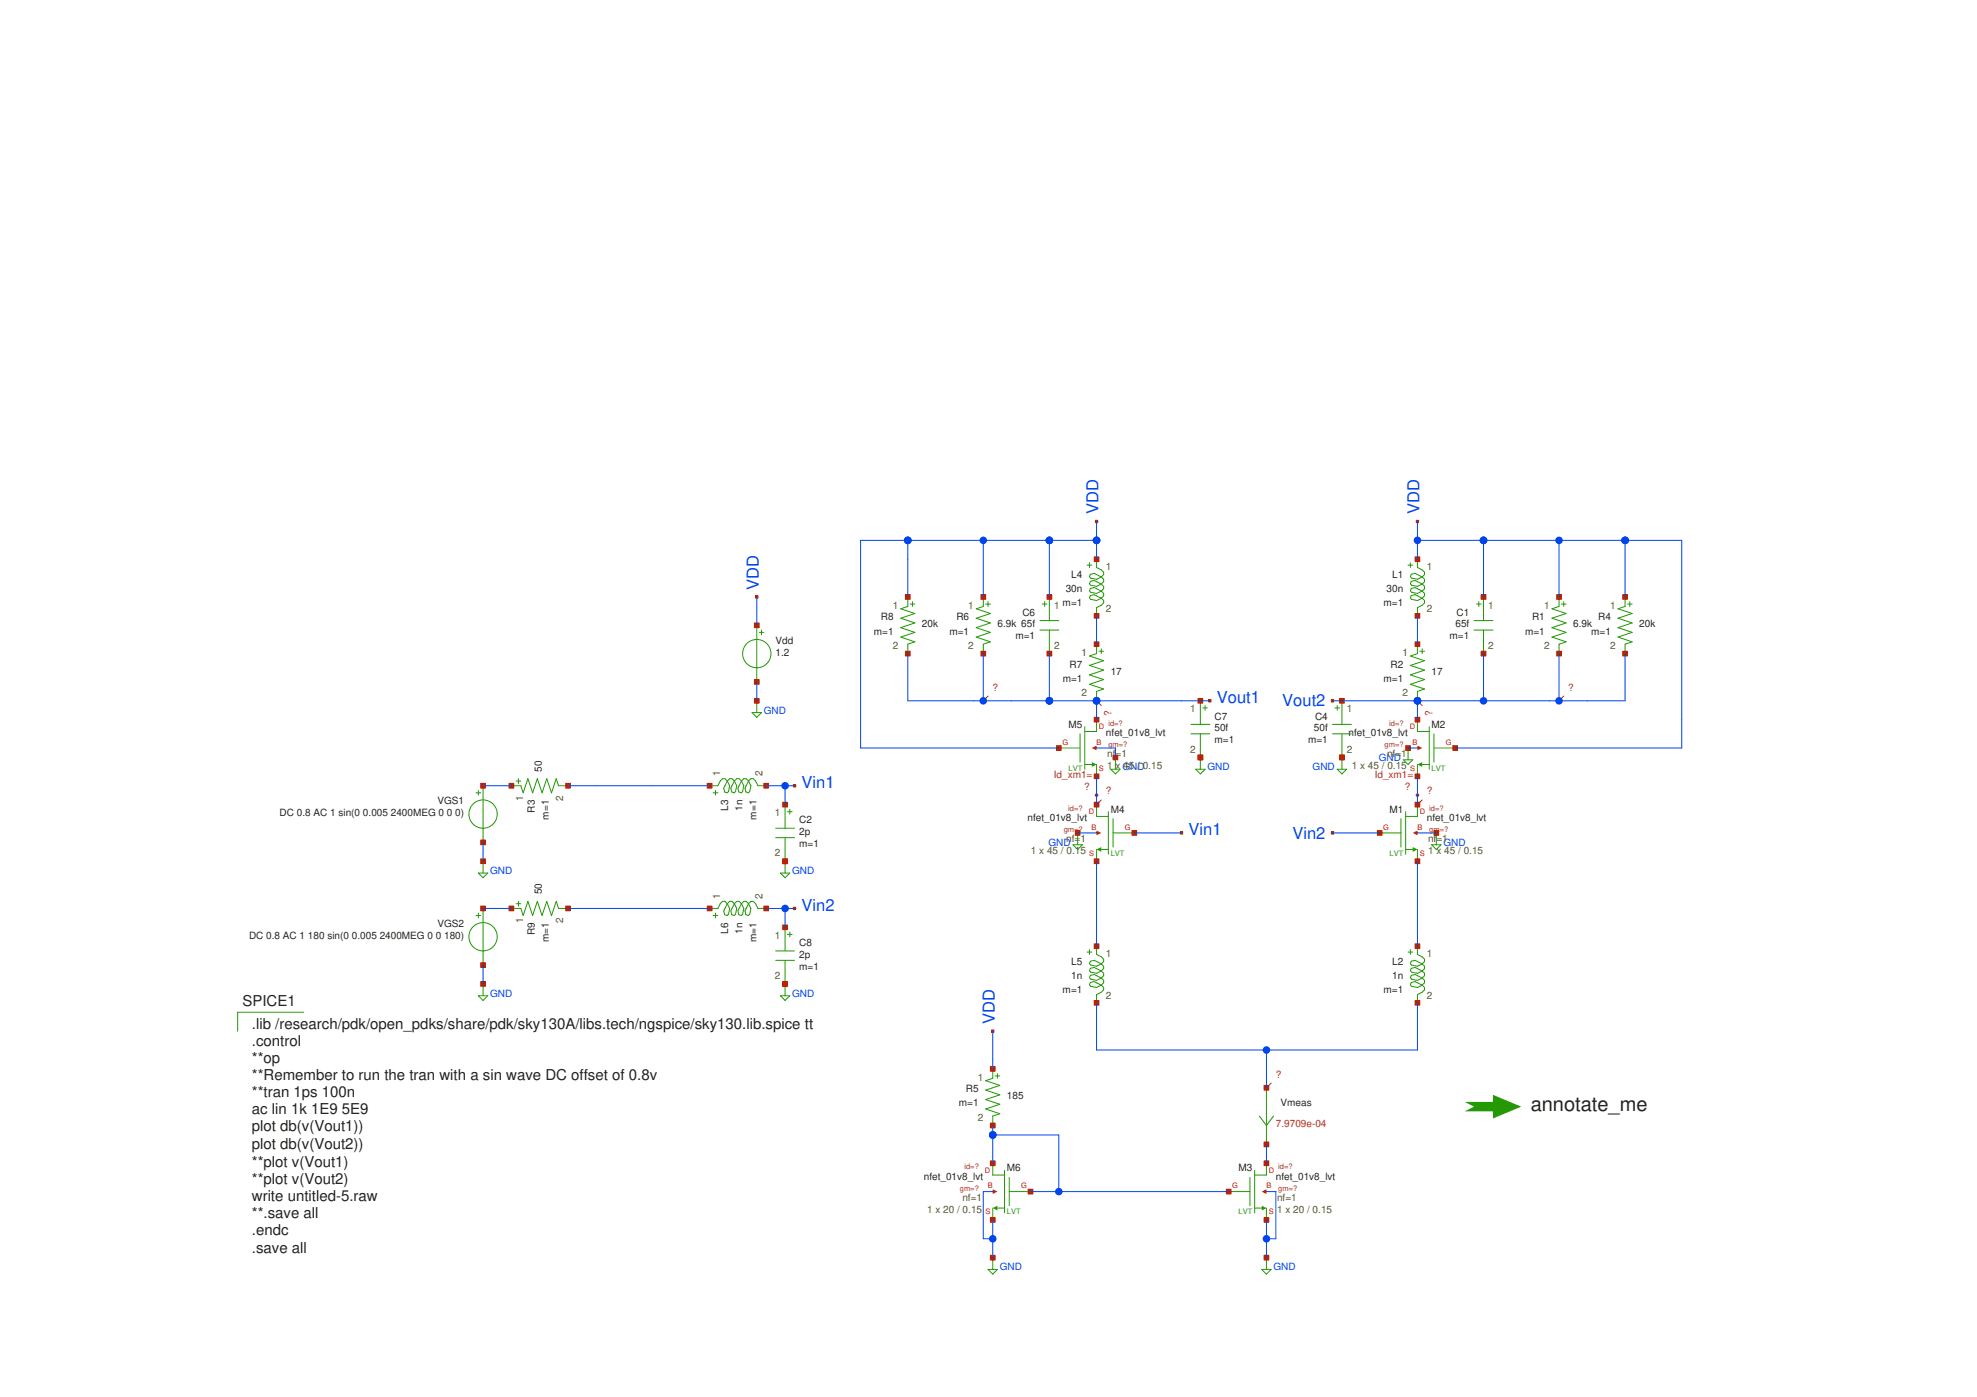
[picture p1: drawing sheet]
<svg xmlns="http://www.w3.org/2000/svg" width="297mm" height="210mm" viewBox="0 0 297 210" stroke-linecap="round" stroke-linejoin="round" font-family="sans-serif">
<path d="M207.3 125.2h3.2M210.5 123v4.3M211.2 122v6.3M211.2 127.6h1.1M213 120.9v1.8h-1.8M213 127.6v1.8" fill="none" stroke="#229800" stroke-width=".15"/>
<path d="M212.3 127.3l.7 .3-.7 .4z" fill="#229800"/>
<g fill="none" stroke="#229800" stroke-width=".15">
<path d="M113.7 94v8.5M114.1 95h.7M114.4 94.7v.7M211.6 84.9h.7M211.9 84.6v.7M212 86.3l.6-.1 1.1 .5-.7 .3-.9-.1-.2-.3zM212 87.4l.6-.2 1.1 .5-.7 .4-.9-.2-.2-.2zM212 88.4l.6-.1 1.1 .5-.7 .4-.9-.2-.2-.2zM212 89.5l.6-.2 1.1 .6-.7 .3-.9-.1-.2-.3zM213 84v1.3l.7 .3 .3 .4v.3l-.3 .4M213.7 86.7l.3 .3v.4l-.3 .3M213.7 87.7l.3 .4v.4l-.3 .3"/>
<path d="M213.7 88.8l.3 .4v.3l-.3 .4M213.7 89.9l.3 .3v.4l-.3 .3-.7 .4v1.2M113 107.1h1.4l-.7 .7zM113.7 105.3v1.8M213 108.1v1.8h1.7M213 114.9v1.7M213.7 114.9h1M214.7 109.2v6.4M215.5 112.4h3.1M215.5 110.3v4.2M71.9 131.2h1.4l-.7 .7zM72.6 129.4v1.8"/>
<circle cx="113.7" cy="98.2" r="2.13"/>
</g>
<path d="M213 114.9l.7-.4v.7z" fill="#229800"/>
<g fill="none" stroke="#229800" stroke-width=".15">
<path d="M213 96.8v1.4l-1.1 .4 2.1 .7-2.1 .7 2.1 .7-2.1 .7 2.1 .7-2.1 .7 2.1 .7-1 .4v1.4M213.3 97.9h.7M213.7 97.5v.7M221.5 93.2h2.8M221.5 94.7h2.8M221.8 90.8h.7M222.2 90.4v.7M222.9 89.7v3.5M222.9 94.7v3.5M234.2 89.7v1.4l-1 .4 2.1 .7-2.1 .7 2.1 .7-2.1 .7 2.1 .7-2.1 .7 2.1 .7-1.1 .4v1.4M234.6 90.8h.7M234.9 90.4v.7"/>
<path d="M244.2 89.7v1.4l-1.1 .4 2.1 .7-2.1 .7 2.1 .7-2.1 .7 2.1 .7-2.1 .7 2.1 .7-1 .4v1.4M244.5 90.8h.7M244.9 90.4v.7M71.5 119.1h.7M71.9 118.8v.7M72.6 118.1v8.5M76.8 118.1h1.5l.3 1 .7-2.1 .7 2.1 .7-2.1 .7 2.1 .8-2.1 .7 2.1 .7-2.1 .3 1.1h1.4M77.5 117.4h.8M77.9 117v.7M107.1 119.1h.8M107.5 118.8v.7M109.3 117.4l-.4-.4h-.3l-.4 .4-.3 .7h-1.3"/>
<path d="M109.3 117.4l.3-.4h.4l.3 .4M109.3 117.4l.3 .7-.1 .8-.3 .2-.3-.1-.2-.6zM110.3 117.4l.4-.4h.3l.4 .4M110.3 117.4l.4 .7-.2 .8-.2 .2-.4-.1-.1-.6zM111.4 117.4l.4-.4h.3l.4 .4M111.4 117.4l.4 .7-.2 .8-.2 .2-.4-.1-.1-.6zM112.5 117.4l.3-.4h.4l.3 .4 .4 .7h1.2M112.5 117.4l.3 .7-.2 .8-.2 .2-.3-.1-.2-.6zM200.2 108.8h2.8M200.2 110.3h2.8M200.6 106.4h.7M200.9 106v.7"/>
<path d="M200.9 115.6h1.4l-.7 .7zM201.6 105.3v3.5M201.6 110.3v5.3M210.8 114.2h1.5l-.7 .7zM211.6 112.4v1.8M116.5 124.4h2.9M116.5 125.9h2.9M117.2 131.2h1.5l-.7 .7zM118 120.9v3.5M118 125.9v5.3M118.3 122h.7M118.7 121.6v.7"/>
<path d="M164.8 120.9v1.8h1.7M164.8 127.6v1.8M165.5 127.6h1M166.5 122v6.3M167.2 125.2h3.2M167.2 123v4.3M215.1 126.9h1.4l-.7 .7zM215.8 125.2v1.7M211.6 143.1h.7M211.9 142.7v.7M212 144.4l.6-.1 1.1 .5-.7 .4-.9-.2-.2-.2zM212 145.5l.6-.1 1.1 .5-.7 .3-.9-.1-.2-.3z"/>
<path d="M212 146.6l.6-.2 1.1 .6-.7 .3-.9-.2-.2-.2zM212 147.6l.6-.1 1.1 .5-.7 .4-.9-.2-.2-.2zM213 142.2v1.2l.7 .4 .3 .3v.4l-.3 .3M213.7 144.8l.3 .4v.3l-.3 .4M213.7 145.9l.3 .3v.4l-.3 .4M213.7 147l.3 .3v.4l-.3 .3M213.7 148l.3 .4v.3l-.3 .4-.7 .3v1.3"/>
<circle cx="72.6" cy="122.3" r="2.13"/>
</g>
<path d="M164.8 127.6l.7-.3v.7z" fill="#229800"/>
<g fill="none" stroke="#229800" stroke-width=".15">
<path d="M163.3 84.9h.7M163.7 84.6v.7M163.8 86.3l.6-.1 1.1 .5-.7 .3-.9-.1-.2-.3zM163.8 87.4l.6-.2 1.1 .5-.7 .4-.9-.2-.2-.2zM163.8 88.4l.6-.1 1.1 .5-.7 .4-.9-.2-.2-.2zM163.8 89.5l.6-.2 1.1 .6-.7 .3-.9-.1-.2-.3zM164.8 84v1.3l.7 .3 .3 .4v.3l-.3 .4M165.5 86.7l.3 .3v.4l-.3 .3M165.5 87.7l.3 .4v.4l-.3 .3M165.5 88.8l.3 .4v.3l-.3 .4M165.5 89.9l.3 .3v.4l-.3 .3-.7 .4v1.2M159.1 112.4h3.2"/>
<path d="M162.3 110.3v4.2M163 109.2v6.4M163 114.9h1M164.8 108.1v1.8h-1.8M164.8 114.9v1.7"/>
</g>
<path d="M164 114.5l.8 .4-.8 .3z" fill="#229800"/>
<g fill="none" stroke="#229800" stroke-width=".15">
<path d="M136.4 89.7v1.4l-1.1 .4 2.2 .7-2.2 .7 2.2 .7-2.2 .7 2.2 .7-2.2 .7 2.2 .7-1.1 .4v1.4M136.7 90.8h.8M137.1 90.4v.7M147.7 89.7v1.4l-1 .4 2.1 .7-2.1 .7 2.1 .7-2.1 .7 2.1 .7-2.1 .7 2.1 .7-1.1 .4v1.4M148.1 90.8h.7M148.4 90.4v.7M156.2 93.2h2.9M156.2 94.7h2.9M156.6 90.8h.7M157 90.4v.7M157.7 89.7v3.5M157.7 94.7v3.5"/>
<path d="M164.8 96.8v1.4l-1.1 .4 2.1 .7-2.1 .7 2.1 .7-2.1 .7 2.1 .7-2.1 .7 2.1 .7-1 .4v1.4M165.1 97.9h.7M165.5 97.5v.7M166.9 115.6h1.4l-.7 .7zM167.6 113.8v1.8M178.9 108.8h2.9M178.9 110.3h2.9M179.6 115.6h1.5l-.7 .7zM180.4 105.3v3.5M180.4 110.3v5.3M180.7 106.4h.7M181.1 106v.7"/>
<path d="M71.5 137.6h.7M71.9 137.2v.7M72.6 136.5v8.5M76.8 136.5h1.5l.3 1.1 .7-2.2 .7 2.2 .7-2.2 .7 2.2 .8-2.2 .7 2.2 .7-2.2 .3 1.1h1.4M77.5 135.8h.8M77.9 135.4v.7M107.1 137.6h.8M107.5 137.2v.7M109.3 135.8l-.4-.4h-.3l-.4 .4-.3 .7h-1.3M109.3 135.8l.3-.4h.4l.3 .4M109.3 135.8l.3 .7-.1 .9-.3 .2-.3-.2-.2-.5zM110.3 135.8l.4-.4h.3l.4 .4"/>
<path d="M110.3 135.8l.4 .7-.2 .9-.2 .2-.4-.2-.1-.5zM111.4 135.8l.4-.4h.3l.4 .4M111.4 135.8l.4 .7-.2 .9-.2 .2-.4-.2-.1-.5zM112.5 135.8l.3-.4h.4l.3 .4 .4 .7h1.2M112.5 135.8l.3 .7-.2 .9-.2 .2-.3-.2-.2-.5zM118 139.3v3.6M161.2 126.9h1.4l-.7 .7zM161.9 125.2v1.7M45.6 152.1h-9.9v2.8M71.9 149.6h1.4l-.7 .7zM72.6 147.8v1.8M116.5 142.9h2.9"/>
<path d="M116.5 144.3h2.9M117.2 149.6h1.5l-.7 .7zM118 144.3v5.3M118.3 140.4h.7M118.7 140v.8M163.3 143.1h.7M163.7 142.7v.7M163.8 144.4l.6-.1 1.1 .5-.7 .4-.9-.2-.2-.2zM163.8 145.5l.6-.1 1.1 .5-.7 .3-.9-.1-.2-.3zM163.8 146.6l.6-.2 1.1 .6-.7 .3-.9-.2-.2-.2zM163.8 147.6l.6-.1 1.1 .5-.7 .4-.9-.2-.2-.2zM164.8 142.2v1.2l.7 .4 .3 .3v.4l-.3 .3"/>
<path d="M165.5 148l.3 .4v.3l-.3 .4-.7 .3v1.3M165.5 144.8l.3 .4v.3l-.3 .4M165.5 145.9l.3 .3v.4l-.3 .4M165.5 147l.3 .3v.4l-.3 .3M184.6 179h3.2M187.8 176.9v4.3M188.5 175.8v6.4M190.3 174.8v1.8h-1.8M188.5 181.5h1.1M189.6 190.7h1.4l-.7 .7zM190.3 181.5v1.8M190.3 189v1.7"/>
<circle cx="72.6" cy="140.8" r="2.13"/>
</g>
<path d="M189.6 181.2l.7 .3-.7 .4z" fill="#229800"/>
<path d="M149.2 174.8v1.8h1.7M150.9 175.8v6.4M151.6 179h3.2M151.6 176.9v4.3M149.2 181.5v1.8M149.9 181.5h1" fill="none" stroke="#229800" stroke-width=".15"/>
<path d="M149.2 181.5l.7-.3v.7z" fill="#229800"/>
<path d="M149.2 160.6v1.4l-1.1 .4 2.1 .7-2.1 .7 2.1 .7-2.1 .7 2.1 .7-2.1 .7 2.1 .7-1 .4v1.4M149.5 161.7h.7M149.9 161.3v.7M189.2 167.7l1.1 1.4 1-1.4M190.3 163.4v8.5M148.4 190.7h1.5l-.7 .7zM149.2 189v1.7" fill="none" stroke="#229800" stroke-width=".15"/>
<path d="M220.1 165.6h4.2v-1.1l4.3 1.8-4.3 1.7v-1h-4.2l1.4-.7z" fill="#229800"/>
<path d="M212.3 125.2l.7-.4v.7z" fill="#ba2200"/>
<path d="M212.6 120.5h.7v.8h-.7z" fill="none" stroke="#ba2200" stroke-width=".15"/>
<path d="M212.6 120.5h.7v.8h-.7z" fill="#ba2200"/>
<path d="M206.9 124.8h.8v.7h-.8z" fill="none" stroke="#ba2200" stroke-width=".15"/>
<path d="M206.9 124.8h.8v.7h-.8z" fill="#ba2200"/>
<path d="M212.6 129.1h.7v.7h-.7z" fill="none" stroke="#ba2200" stroke-width=".15"/>
<path d="M212.6 129.1h.7v.7h-.7z" fill="#ba2200"/>
<path d="M213 125.2h.1" fill="none" stroke="#ba2200" stroke-width=".15"/>
<path d="M212.6 83.7h.7v.7h-.7z" fill="none" stroke="#ba2200" stroke-width=".15"/>
<path d="M212.6 83.7h.7v.7h-.7z" fill="#ba2200"/>
<path d="M212.6 92.2h.7v.7h-.7z" fill="none" stroke="#ba2200" stroke-width=".15"/>
<path d="M212.6 92.2h.7v.7h-.7z" fill="#ba2200"/>
<path d="M113.3 93.6h.8v.7h-.8z" fill="none" stroke="#ba2200" stroke-width=".15"/>
<path d="M113.3 93.6h.8v.7h-.8z" fill="#ba2200"/>
<path d="M113.3 102.1h.8v.7h-.8z" fill="none" stroke="#ba2200" stroke-width=".15"/>
<path d="M113.3 102.1h.8v.7h-.8z" fill="#ba2200"/>
<path d="M113.3 104.9h.8v.8h-.8z" fill="none" stroke="#ba2200" stroke-width=".15"/>
<path d="M113.3 104.9h.8v.8h-.8z" fill="#ba2200"/>
<path d="M113.5 89.5h.4v.4h-.4z" fill="none" stroke="#ba2200" stroke-width=".15"/>
<path d="M113.5 89.5h.4v.4h-.4z" fill="#ba2200"/>
<path d="M212.8 78.2h.3v.3h-.3z" fill="none" stroke="#ba2200" stroke-width=".15"/>
<path d="M212.8 78.2h.3v.3h-.3z" fill="#ba2200"/>
<path d="M181.6 105.1h.3v.4h-.3z" fill="none" stroke="#ba2200" stroke-width=".15"/>
<path d="M181.6 105.1h.3v.4h-.3z" fill="#ba2200"/>
<path d="M72.2 129.1h.7v.7h-.7z" fill="none" stroke="#ba2200" stroke-width=".15"/>
<g fill="#ba2200">
<path d="M72.2 129.1h.7v.7h-.7z"/>
<path d="M213 112l.7 .4-.7 .3z"/>
</g>
<path d="M212.6 107.8h.7v.7h-.7z" fill="none" stroke="#ba2200" stroke-width=".15"/>
<path d="M212.6 107.8h.7v.7h-.7z" fill="#ba2200"/>
<path d="M218.3 112h.7v.7h-.7z" fill="none" stroke="#ba2200" stroke-width=".15"/>
<path d="M218.3 112h.7v.7h-.7z" fill="#ba2200"/>
<path d="M212.6 116.3h.7v.7h-.7z" fill="none" stroke="#ba2200" stroke-width=".15"/>
<path d="M212.6 116.3h.7v.7h-.7z" fill="#ba2200"/>
<path d="M213 112.4h.1" fill="none" stroke="#ba2200" stroke-width=".15"/>
<path d="M234.2 105.2h.1v.2h-.1z" fill="none" stroke="#ba2200" stroke-width=".15"/>
<path d="M234.2 105.2h.1v.2h-.1z" fill="#ba2200"/>
<path d="M212.9 120.8h.1v.2h-.1z" fill="none" stroke="#ba2200" stroke-width=".15"/>
<path d="M212.9 120.8h.1v.2h-.1z" fill="#ba2200"/>
<path d="M212.9 105.2h.1v.2h-.1z" fill="none" stroke="#ba2200" stroke-width=".15"/>
<path d="M212.9 105.2h.1v.2h-.1z" fill="#ba2200"/>
<path d="M72.2 117.7h.7v.7h-.7z" fill="none" stroke="#ba2200" stroke-width=".15"/>
<path d="M72.2 117.7h.7v.7h-.7z" fill="#ba2200"/>
<path d="M72.2 126.2h.7v.7h-.7z" fill="none" stroke="#ba2200" stroke-width=".15"/>
<path d="M72.2 126.2h.7v.7h-.7z" fill="#ba2200"/>
<path d="M222.5 89.3h.7v.8h-.7z" fill="none" stroke="#ba2200" stroke-width=".15"/>
<path d="M222.5 89.3h.7v.8h-.7z" fill="#ba2200"/>
<path d="M222.5 97.9h.7v.7h-.7z" fill="none" stroke="#ba2200" stroke-width=".15"/>
<path d="M222.5 97.9h.7v.7h-.7z" fill="#ba2200"/>
<path d="M215.5 124.8h.7v.7h-.7z" fill="none" stroke="#ba2200" stroke-width=".15"/>
<path d="M215.5 124.8h.7v.7h-.7z" fill="#ba2200"/>
<path d="M212.6 141.8h.7v.7h-.7z" fill="none" stroke="#ba2200" stroke-width=".15"/>
<path d="M212.6 141.8h.7v.7h-.7z" fill="#ba2200"/>
<path d="M212.6 150.3h.7v.7h-.7z" fill="none" stroke="#ba2200" stroke-width=".15"/>
<path d="M212.6 150.3h.7v.7h-.7z" fill="#ba2200"/>
<path d="M233.9 89.3h.7v.8h-.7z" fill="none" stroke="#ba2200" stroke-width=".15"/>
<path d="M233.9 89.3h.7v.8h-.7z" fill="#ba2200"/>
<path d="M233.9 97.9h.7v.7h-.7z" fill="none" stroke="#ba2200" stroke-width=".15"/>
<path d="M233.9 97.9h.7v.7h-.7z" fill="#ba2200"/>
<path d="M212.6 96.4h.7v.7h-.7z" fill="none" stroke="#ba2200" stroke-width=".15"/>
<path d="M212.6 96.4h.7v.7h-.7z" fill="#ba2200"/>
<path d="M212.6 104.9h.7v.8h-.7z" fill="none" stroke="#ba2200" stroke-width=".15"/>
<path d="M212.6 104.9h.7v.8h-.7z" fill="#ba2200"/>
<path d="M76.5 117.7h.7v.7h-.7z" fill="none" stroke="#ba2200" stroke-width=".15"/>
<path d="M76.5 117.7h.7v.7h-.7z" fill="#ba2200"/>
<path d="M85 117.7h.7v.7h-.7z" fill="none" stroke="#ba2200" stroke-width=".15"/>
<path d="M85 117.7h.7v.7h-.7z" fill="#ba2200"/>
<path d="M117.6 120.5h.7v.8h-.7z" fill="none" stroke="#ba2200" stroke-width=".15"/>
<path d="M117.6 120.5h.7v.8h-.7z" fill="#ba2200"/>
<path d="M117.6 129.1h.7v.7h-.7z" fill="none" stroke="#ba2200" stroke-width=".15"/>
<path d="M117.6 129.1h.7v.7h-.7z" fill="#ba2200"/>
<path d="M117.6 129.1h.7v.7h-.7z" fill="none" stroke="#ba2200" stroke-width=".15"/>
<path d="M117.6 129.1h.7v.7h-.7z" fill="#ba2200"/>
<path d="M211.2 112h.7v.7h-.7z" fill="none" stroke="#ba2200" stroke-width=".15"/>
<path d="M211.2 112h.7v.7h-.7z" fill="#ba2200"/>
<path d="M106.3 117.7h.7v.7h-.7z" fill="none" stroke="#ba2200" stroke-width=".15"/>
<path d="M106.3 117.7h.7v.7h-.7z" fill="#ba2200"/>
<path d="M114.8 117.7h.7v.7h-.7z" fill="none" stroke="#ba2200" stroke-width=".15"/>
<path d="M114.8 117.7h.7v.7h-.7z" fill="#ba2200"/>
<path d="M201.3 104.9h.7v.8h-.7z" fill="none" stroke="#ba2200" stroke-width=".15"/>
<path d="M201.3 104.9h.7v.8h-.7z" fill="#ba2200"/>
<path d="M201.3 113.5h.7v.7h-.7z" fill="none" stroke="#ba2200" stroke-width=".15"/>
<path d="M201.3 113.5h.7v.7h-.7z" fill="#ba2200"/>
<path d="M201.3 113.5h.7v.7h-.7z" fill="none" stroke="#ba2200" stroke-width=".15"/>
<path d="M201.3 113.5h.7v.7h-.7z" fill="#ba2200"/>
<path d="M243.8 89.3h.7v.8h-.7z" fill="none" stroke="#ba2200" stroke-width=".15"/>
<path d="M243.8 89.3h.7v.8h-.7z" fill="#ba2200"/>
<path d="M243.8 97.9h.7v.7h-.7z" fill="none" stroke="#ba2200" stroke-width=".15"/>
<g fill="#ba2200">
<path d="M243.8 97.9h.7v.7h-.7z"/>
<path d="M164.8 124.8l.7 .4-.7 .3z"/>
</g>
<path d="M164.4 120.5h.7v.8h-.7z" fill="none" stroke="#ba2200" stroke-width=".15"/>
<path d="M164.4 120.5h.7v.8h-.7z" fill="#ba2200"/>
<path d="M170.1 124.8h.7v.7h-.7z" fill="none" stroke="#ba2200" stroke-width=".15"/>
<path d="M170.1 124.8h.7v.7h-.7z" fill="#ba2200"/>
<path d="M164.4 129.1h.7v.7h-.7z" fill="none" stroke="#ba2200" stroke-width=".15"/>
<path d="M164.4 129.1h.7v.7h-.7z" fill="#ba2200"/>
<path d="M164.7 125.2h.1" fill="none" stroke="#ba2200" stroke-width=".15"/>
<path d="M164.4 83.7h.7v.7h-.7z" fill="none" stroke="#ba2200" stroke-width=".15"/>
<path d="M164.4 83.7h.7v.7h-.7z" fill="#ba2200"/>
<path d="M164.4 92.2h.7v.7h-.7z" fill="none" stroke="#ba2200" stroke-width=".15"/>
<g fill="#ba2200">
<path d="M164.4 92.2h.7v.7h-.7z"/>
<path d="M164 112.4l.8-.4v.7z"/>
</g>
<path d="M164.4 107.8h.7v.7h-.7z" fill="none" stroke="#ba2200" stroke-width=".15"/>
<path d="M164.4 107.8h.7v.7h-.7z" fill="#ba2200"/>
<path d="M158.7 112h.7v.7h-.7z" fill="none" stroke="#ba2200" stroke-width=".15"/>
<path d="M158.7 112h.7v.7h-.7z" fill="#ba2200"/>
<path d="M164.4 116.3h.7v.7h-.7z" fill="none" stroke="#ba2200" stroke-width=".15"/>
<path d="M164.4 116.3h.7v.7h-.7z" fill="#ba2200"/>
<path d="M164.7 112.4h.1" fill="none" stroke="#ba2200" stroke-width=".15"/>
<path d="M147.7 105.2h.1v.2h-.1z" fill="none" stroke="#ba2200" stroke-width=".15"/>
<path d="M147.7 105.2h.1v.2h-.1z" fill="#ba2200"/>
<path d="M164.7 120.8h.1v.2h-.1z" fill="none" stroke="#ba2200" stroke-width=".15"/>
<path d="M164.7 120.8h.1v.2h-.1z" fill="#ba2200"/>
<path d="M164.7 105.2h.1v.2h-.1z" fill="none" stroke="#ba2200" stroke-width=".15"/>
<path d="M164.7 105.2h.1v.2h-.1z" fill="#ba2200"/>
<path d="M157.3 89.3h.7v.8h-.7z" fill="none" stroke="#ba2200" stroke-width=".15"/>
<path d="M157.3 89.3h.7v.8h-.7z" fill="#ba2200"/>
<path d="M157.3 97.9h.7v.7h-.7z" fill="none" stroke="#ba2200" stroke-width=".15"/>
<path d="M157.3 97.9h.7v.7h-.7z" fill="#ba2200"/>
<path d="M161.6 124.8h.7v.7h-.7z" fill="none" stroke="#ba2200" stroke-width=".15"/>
<path d="M161.6 124.8h.7v.7h-.7z" fill="#ba2200"/>
<path d="M147.4 89.3h.7v.8h-.7z" fill="none" stroke="#ba2200" stroke-width=".15"/>
<path d="M147.4 89.3h.7v.8h-.7z" fill="#ba2200"/>
<path d="M147.4 97.9h.7v.7h-.7z" fill="none" stroke="#ba2200" stroke-width=".15"/>
<path d="M147.4 97.9h.7v.7h-.7z" fill="#ba2200"/>
<path d="M164.4 96.4h.7v.7h-.7z" fill="none" stroke="#ba2200" stroke-width=".15"/>
<path d="M164.4 96.4h.7v.7h-.7z" fill="#ba2200"/>
<path d="M164.4 104.9h.7v.8h-.7z" fill="none" stroke="#ba2200" stroke-width=".15"/>
<path d="M164.4 104.9h.7v.8h-.7z" fill="#ba2200"/>
<path d="M167.2 113.5h.7v.7h-.7z" fill="none" stroke="#ba2200" stroke-width=".15"/>
<path d="M167.2 113.5h.7v.7h-.7z" fill="#ba2200"/>
<path d="M180 104.9h.7v.8h-.7z" fill="none" stroke="#ba2200" stroke-width=".15"/>
<path d="M180 104.9h.7v.8h-.7z" fill="#ba2200"/>
<path d="M180 113.5h.7v.7h-.7z" fill="none" stroke="#ba2200" stroke-width=".15"/>
<path d="M180 113.5h.7v.7h-.7z" fill="#ba2200"/>
<path d="M180 113.5h.7v.7h-.7z" fill="none" stroke="#ba2200" stroke-width=".15"/>
<path d="M180 113.5h.7v.7h-.7z" fill="#ba2200"/>
<path d="M136 89.3h.7v.8h-.7z" fill="none" stroke="#ba2200" stroke-width=".15"/>
<path d="M136 89.3h.7v.8h-.7z" fill="#ba2200"/>
<path d="M136 97.9h.7v.7h-.7z" fill="none" stroke="#ba2200" stroke-width=".15"/>
<path d="M136 97.9h.7v.7h-.7z" fill="#ba2200"/>
<path d="M164.6 78.2h.3v.3h-.3z" fill="none" stroke="#ba2200" stroke-width=".15"/>
<path d="M164.6 78.2h.3v.3h-.3z" fill="#ba2200"/>
<path d="M164.4 141.8h.7v.7h-.7z" fill="none" stroke="#ba2200" stroke-width=".15"/>
<path d="M164.4 141.8h.7v.7h-.7z" fill="#ba2200"/>
<path d="M164.4 150.3h.7v.7h-.7z" fill="none" stroke="#ba2200" stroke-width=".15"/>
<path d="M164.4 150.3h.7v.7h-.7z" fill="#ba2200"/>
<path d="M119.2 117.9h.4v.3h-.4z" fill="none" stroke="#ba2200" stroke-width=".15"/>
<path d="M119.2 117.9h.4v.3h-.4z" fill="#ba2200"/>
<path d="M72.2 147.5h.7v.7h-.7z" fill="none" stroke="#ba2200" stroke-width=".15"/>
<path d="M72.2 147.5h.7v.7h-.7z" fill="#ba2200"/>
<path d="M72.2 136.1h.7v.8h-.7z" fill="none" stroke="#ba2200" stroke-width=".15"/>
<path d="M72.2 136.1h.7v.8h-.7z" fill="#ba2200"/>
<path d="M72.2 144.6h.7v.8h-.7z" fill="none" stroke="#ba2200" stroke-width=".15"/>
<path d="M72.2 144.6h.7v.8h-.7z" fill="#ba2200"/>
<path d="M76.5 136.1h.7v.8h-.7z" fill="none" stroke="#ba2200" stroke-width=".15"/>
<path d="M76.5 136.1h.7v.8h-.7z" fill="#ba2200"/>
<path d="M85 136.1h.7v.8h-.7z" fill="none" stroke="#ba2200" stroke-width=".15"/>
<path d="M85 136.1h.7v.8h-.7z" fill="#ba2200"/>
<path d="M117.6 139h.7v.7h-.7z" fill="none" stroke="#ba2200" stroke-width=".15"/>
<path d="M117.6 139h.7v.7h-.7z" fill="#ba2200"/>
<path d="M117.6 147.5h.7v.7h-.7z" fill="none" stroke="#ba2200" stroke-width=".15"/>
<path d="M117.6 147.5h.7v.7h-.7z" fill="#ba2200"/>
<path d="M117.6 147.5h.7v.7h-.7z" fill="none" stroke="#ba2200" stroke-width=".15"/>
<path d="M117.6 147.5h.7v.7h-.7z" fill="#ba2200"/>
<path d="M106.3 136.1h.7v.8h-.7z" fill="none" stroke="#ba2200" stroke-width=".15"/>
<path d="M106.3 136.1h.7v.8h-.7z" fill="#ba2200"/>
<path d="M114.8 136.1h.7v.8h-.7z" fill="none" stroke="#ba2200" stroke-width=".15"/>
<path d="M114.8 136.1h.7v.8h-.7z" fill="#ba2200"/>
<path d="M119.2 136.3h.4v.4h-.4z" fill="none" stroke="#ba2200" stroke-width=".15"/>
<path d="M119.2 136.3h.4v.4h-.4z" fill="#ba2200"/>
<path d="M200 125h.4v.3h-.4z" fill="none" stroke="#ba2200" stroke-width=".15"/>
<path d="M200 125h.4v.3h-.4z" fill="#ba2200"/>
<path d="M177.3 125h.4v.3h-.4z" fill="none" stroke="#ba2200" stroke-width=".15"/>
<path d="M177.3 125h.4v.3h-.4z" fill="#ba2200"/>
<path d="M189.9 188.6h.7v.7h-.7z" fill="none" stroke="#ba2200" stroke-width=".15"/>
<path d="M189.9 188.6h.7v.7h-.7z" fill="#ba2200"/>
<path d="M200 105.1h.4v.4h-.4z" fill="none" stroke="#ba2200" stroke-width=".15"/>
<g fill="#ba2200">
<path d="M200 105.1h.4v.4h-.4z"/>
<path d="M189.6 179l.7-.3v.7z"/>
</g>
<path d="M189.9 174.4h.7v.7h-.7z" fill="none" stroke="#ba2200" stroke-width=".15"/>
<path d="M189.9 174.4h.7v.7h-.7z" fill="#ba2200"/>
<path d="M184.3 178.7h.7v.7h-.7z" fill="none" stroke="#ba2200" stroke-width=".15"/>
<path d="M184.3 178.7h.7v.7h-.7z" fill="#ba2200"/>
<path d="M189.9 182.9h.7v.7h-.7z" fill="none" stroke="#ba2200" stroke-width=".15"/>
<path d="M189.9 182.9h.7v.7h-.7z" fill="#ba2200"/>
<path d="M190.3 179h.1" fill="none" stroke="#ba2200" stroke-width=".15"/>
<path d="M149.2 178.7l.7 .3-.7 .4z" fill="#ba2200"/>
<path d="M148.8 174.4h.7v.7h-.7z" fill="none" stroke="#ba2200" stroke-width=".15"/>
<path d="M148.8 174.4h.7v.7h-.7z" fill="#ba2200"/>
<path d="M154.5 178.7h.7v.7h-.7z" fill="none" stroke="#ba2200" stroke-width=".15"/>
<path d="M154.5 178.7h.7v.7h-.7z" fill="#ba2200"/>
<path d="M148.8 182.9h.7v.7h-.7z" fill="none" stroke="#ba2200" stroke-width=".15"/>
<path d="M148.8 182.9h.7v.7h-.7z" fill="#ba2200"/>
<path d="M149.1 179h.1" fill="none" stroke="#ba2200" stroke-width=".15"/>
<path d="M148.8 188.6h.7v.7h-.7z" fill="none" stroke="#ba2200" stroke-width=".15"/>
<path d="M148.8 188.6h.7v.7h-.7z" fill="#ba2200"/>
<path d="M149 154.8h.3v.3h-.3z" fill="none" stroke="#ba2200" stroke-width=".15"/>
<path d="M149 154.8h.3v.3h-.3z" fill="#ba2200"/>
<path d="M148.8 160.2h.7v.8h-.7z" fill="none" stroke="#ba2200" stroke-width=".15"/>
<path d="M148.8 160.2h.7v.8h-.7z" fill="#ba2200"/>
<path d="M148.8 168.8h.7v.7h-.7z" fill="none" stroke="#ba2200" stroke-width=".15"/>
<path d="M148.8 168.8h.7v.7h-.7z" fill="#ba2200"/>
<path d="M189.9 163.1h.7v.7h-.7z" fill="none" stroke="#ba2200" stroke-width=".15"/>
<path d="M189.9 163.1h.7v.7h-.7z" fill="#ba2200"/>
<path d="M189.9 171.6h.7v.7h-.7z" fill="none" stroke="#ba2200" stroke-width=".15"/>
<path d="M189.9 171.6h.7v.7h-.7z" fill="#ba2200"/>
<path d="M190.2 163.4h.1v.1h-.1z" fill="none" stroke="#ba2200" stroke-width=".15"/>
<path d="M190.2 163.4h.1v.1h-.1z" fill="#ba2200"/>
<path d="M213 105.3l.7 .7M234.9 104.6l-.7 .7M213.7 120.2l-.7 .7" fill="none" stroke="#a92222" stroke-width=".15"/>
<path d="M212.7 119.3l.3-.1v.3v-.3a.27 .27 0 0 1 .2 .3 .27 .27 0 0 1-.3 .2 .27 .27 0 0 1-.2-.4z" fill="#a92222"/>
<path d="M148.4 104.6l-.7 .7M164.8 105.3l.7 .7M165.5 120.2l-.7 .7" fill="none" stroke="#a92222" stroke-width=".15"/>
<path d="M164.5 119.3l.3-.1v.3v-.3a.27 .27 0 0 1 .2 .3 .27 .27 0 0 1-.3 .2 .27 .27 0 0 1-.2-.4z" fill="#a92222"/>
<path d="M191 162.7l-.7 .7" fill="none" stroke="#a92222" stroke-width=".15"/>
<g fill="none" stroke="#0044ed" stroke-width=".15">
<path d="M164.8 78.4v5.6M213 78.4v5.6M113.7 89.7v4.3M136.4 98.2v7.1h45.4M136.4 81.2v8.5M147.7 81.2v8.5M147.7 98.2v7.1M157.7 81.2v8.5M157.7 98.2v7.1M164.8 81.2h-35.5v31.2h29.8M164.8 92.5v4.3M213 92.5v4.3"/>
<path d="M213 81.2h39.7v31.2h-34.1M222.9 81.2v8.5M222.9 98.2v7.1M234.2 81.2v8.5M234.2 98.2v7.1M244.2 98.2v7.1h-44M244.2 81.2v8.5M72.6 118.1h4.2M85.3 118.1h21.3M113.7 102.5v2.8M115.1 118.1h4.3M118 118.1v2.8"/>
<path d="M164.8 112.4h2.8v1.4M164.8 105.3v2.8M164.8 116.6v4.3M211.6 112.4h1.4M213 105.3v2.8M213 116.6v4.3M72.6 126.6v2.8M72.6 136.5h4.2M85.3 136.5h21.3M115.1 136.5h4.3M118 136.5v2.8M161.9 125.2h2.9"/>
<path d="M164.8 129.4v12.8M170.4 125.2h7.1M200.2 125.2h7.1M213 129.4v12.8M213 125.2h2.8M72.6 145v2.8M149.2 154.9v5.7M164.8 150.7v7.1h48.2v-7.1M190.3 157.8v5.6M149.2 179h-1.5v7.1h1.5M149.2 169.1v5.7M149.2 170.5h9.9v8.5"/>
<path d="M154.8 179h29.8M190.3 171.9v2.9M190.3 179h1.4v7.1h-1.4M149.2 183.3v5.7M190.3 183.3v5.7"/>
</g>
<g fill="#0044ed">
<path d="M136.1 80.7a.57 .57 0 0 1 .9 .5h-.6h.6a.57 .57 0 0 1-.9 .5 .57 .57 0 0 1 0-1z"/>
<path d="M117.5 136.2a.57 .57 0 0 1 .6-.3 .57 .57 0 0 1 .4 .6h-.5h.5a.57 .57 0 0 1-.7 .5 .57 .57 0 0 1-.3-.8z"/>
<path d="M117.5 117.8a.57 .57 0 0 1 .6-.3 .57 .57 0 0 1 .4 .6h-.5h.5a.57 .57 0 0 1-.7 .5 .57 .57 0 0 1-.3-.8z"/>
<path d="M164.5 80.7a.57 .57 0 0 1 .8 .5h-.5h.5a.57 .57 0 0 1-.8 .5 .57 .57 0 0 1 0-1z"/>
<path d="M157.2 80.9a.57 .57 0 0 1 .6-.3 .57 .57 0 0 1 .4 .6h-.5h.5a.57 .57 0 0 1-.7 .5 .57 .57 0 0 1-.3-.8z"/>
<path d="M147.5 80.7a.57 .57 0 0 1 .8 .5h-.6h.6a.57 .57 0 0 1-.8 .5 .57 .57 0 0 1 0-1z"/>
<path d="M157.2 105a.57 .57 0 0 1 .6-.2 .57 .57 0 0 1 .4 .5h-.5h.5a.57 .57 0 0 1-.7 .5 .57 .57 0 0 1-.3-.8z"/>
<path d="M147.5 104.8a.57 .57 0 0 1 .8 .5h-.6h.6a.57 .57 0 0 1-.8 .5 .57 .57 0 0 1 0-1z"/>
<path d="M164.3 105a.57 .57 0 0 1 .6-.2 .57 .57 0 0 1 .4 .5h-.5h.5a.57 .57 0 0 1-.7 .5 .57 .57 0 0 1-.3-.8z"/>
<path d="M212.5 105a.57 .57 0 0 1 .6-.2 .57 .57 0 0 1 .4 .5h-.5h.5a.57 .57 0 0 1-.7 .5 .57 .57 0 0 1-.3-.8z"/>
<path d="M148.7 170.2a.57 .57 0 0 1 .6-.2 .57 .57 0 0 1 .4 .5h-.5h.5a.57 .57 0 0 1-.7 .6 .57 .57 0 0 1-.3-.9z"/>
<path d="M148.9 185.6a.57 .57 0 0 1 .8 .5h-.5h.5a.57 .57 0 0 1-.8 .5 .57 .57 0 0 1 0-1z"/>
<path d="M190 185.6a.57 .57 0 0 1 .8 .5h-.5h.5a.57 .57 0 0 1-.8 .5 .57 .57 0 0 1 0-1z"/>
<path d="M158.6 178.8a.57 .57 0 0 1 .6-.3 .57 .57 0 0 1 .4 .5h-.5h.5a.57 .57 0 0 1-.7 .6 .57 .57 0 0 1-.3-.8z"/>
<path d="M189.8 157.5a.57 .57 0 0 1 .6-.3 .57 .57 0 0 1 .4 .6h-.5h.5a.57 .57 0 0 1-.7 .5 .57 .57 0 0 1-.3-.8z"/>
<path d="M243.9 80.7a.57 .57 0 0 1 .8 .5h-.5h.5a.57 .57 0 0 1-.8 .5 .57 .57 0 0 1 0-1z"/>
<path d="M233.7 80.9a.57 .57 0 0 1 .7-.3 .57 .57 0 0 1 .4 .6h-.6h.6a.57 .57 0 0 1-.7 .5 .57 .57 0 0 1-.4-.8z"/>
<path d="M233.7 105a.57 .57 0 0 1 .7-.2 .57 .57 0 0 1 .4 .5h-.6h.6a.57 .57 0 0 1-.7 .5 .57 .57 0 0 1-.4-.8z"/>
<path d="M222.4 105a.57 .57 0 0 1 .6-.2 .57 .57 0 0 1 .5 .5h-.6h.6a.57 .57 0 0 1-.8 .5 .57 .57 0 0 1-.3-.8z"/>
<path d="M222.6 80.7a.57 .57 0 0 1 .9 .5h-.6h.6a.57 .57 0 0 1-.9 .5 .57 .57 0 0 1 0-1z"/>
<path d="M212.5 80.9a.57 .57 0 0 1 .6-.3 .57 .57 0 0 1 .4 .6h-.5h.5a.57 .57 0 0 1-.7 .5 .57 .57 0 0 1-.3-.8z"/>
</g>
<text font-size="3" fill="#222" x="230" y="167">annotate_me</text>
<g font-size="2.5" fill="#0044ed">
<text x="165.1" y="77.3" transform="rotate(-90 165.1 77.3)">VDD</text>
<text x="213.3" y="77.3" transform="rotate(-90 213.3 77.3)">VDD</text>
<text x="114" y="88.6" transform="rotate(-90 114 88.6)">VDD</text>
<text x="182.8" y="105.6">Vout1</text>
<text x="192.7" y="106.2">Vout2</text>
<text x="120.4" y="118.4">Vin1</text>
<text x="178.6" y="125.5">Vin1</text>
<text x="194.2" y="126">Vin2</text>
<text x="120.4" y="136.8">Vin2</text>
<text x="149.5" y="153.9" transform="rotate(-90 149.5 153.9)">VDD</text>
</g>
<g font-size="2.3" fill="#222">
<text x="36.4" y="151.1">SPICE1</text>
<text x="37.8" y="154.6">.lib /research/pdk/open_pdks/share/pdk/sky130A/libs.tech/ngspice/sky130.lib.spice tt</text>
<text x="37.8" y="157.2">.control</text>
<text x="37.8" y="159.8">**op</text>
<text x="37.8" y="162.3">**Remember to run the tran with a sin wave DC offset of 0.8v</text>
<text x="37.8" y="164.9">**tran 1ps 100n</text>
<text x="37.8" y="167.4">ac lin 1k 1E9 5E9</text>
<text x="37.8" y="170">plot db(v(Vout1))</text>
<text x="37.8" y="172.7">plot db(v(Vout2))</text>
<text x="37.8" y="175.3">**plot v(Vout1)</text>
<text x="37.8" y="177.8">**plot v(Vout2)</text>
<text x="37.8" y="180.4">write untitled-5.raw</text>
<text x="37.8" y="183">**.save all</text>
<text x="37.8" y="185.5">.endc</text>
<text x="37.8" y="188.2">.save all</text>
</g>
<g font-size="1.5" fill="#222">
<text x="160.1" y="89">30n</text>
<text x="161" y="86.8">L4</text>
<text x="208.3" y="89">30n</text>
<text x="209.2" y="86.8">L1</text>
<text x="131.3" y="95.3">m=1</text>
<text x="132.3" y="93.2">R8</text>
<text x="138.5" y="94.3">20k</text>
<text x="142.6" y="95.3">m=1</text>
<text x="143.7" y="93.2">R6</text>
<text x="149.9" y="94.3">6.9k 65f</text>
<text x="153.6" y="92.5">C6</text>
<text x="207.9" y="91.1">m=1</text>
<text x="218.7" y="94.3">65f</text>
<text x="218.8" y="92.5">C1</text>
<text x="229.1" y="95.3">m=1</text>
<text x="230.2" y="93.2">R1</text>
<text x="236.4" y="94.3">6.9k</text>
<text x="239.1" y="95.3">m=1</text>
<text x="240.1" y="93.2">R4</text>
<text x="246.3" y="94.3">20k</text>
<text x="116.5" y="96.8">Vdd</text>
<text x="116.5" y="98.5">1.2</text>
<text x="152.6" y="96.1">m=1</text>
<text x="160.7" y="100.3">R7</text>
<text x="166.9" y="101.4">17</text>
<text x="208.9" y="100.3">R2</text>
<text x="215.1" y="101.4">17</text>
<text x="217.8" y="96.1">m=1</text>
<text x="159.7" y="102.4">m=1</text>
<text x="207.9" y="102.4">m=1</text>
<text x="160.5" y="109.3">M5</text>
<text x="166.2" y="110.6">nfet_01v8_lvt</text>
<text x="182.5" y="108.1">C7</text>
<text x="182.5" y="109.9">50f</text>
<text x="182.5" y="111.7">m=1</text>
<text x="196.5" y="111.7">m=1</text>
<text x="197.4" y="109.9">50f</text>
<text x="197.6" y="108.1">C4</text>
<text x="202.6" y="110.6">nfet_01v8_lvt</text>
<text x="215.1" y="109.3">M2</text>
<text x="81.4" y="115.9" transform="rotate(-90 81.4 115.9)">50</text>
<text x="42" y="122.6">DC 0.8 AC 1 sin(0 0.005 2400MEG 0 0 0)</text>
<text x="65.7" y="120.9">VGS1</text>
<text x="80.4" y="122.1" transform="rotate(-90 80.4 122.1)">R3</text>
<text x="82.5" y="123.2" transform="rotate(-90 82.5 123.2)">m=1</text>
<text x="109.4" y="121.9" transform="rotate(-90 109.4 121.9)">L3</text>
<text x="111.6" y="121.9" transform="rotate(-90 111.6 121.9)">1n</text>
<text x="113.7" y="123.2" transform="rotate(-90 113.7 123.2)">m=1</text>
<text x="120.1" y="123.7">C2</text>
<text x="120.1" y="125.5">2p</text>
<text x="154.4" y="123.4">nfet_01v8_lvt</text>
<text x="166.9" y="122.1">M4</text>
<text x="208.8" y="122.1">M1</text>
<text x="214.4" y="123.4">nfet_01v8_lvt</text>
<text x="120.1" y="127.3">m=1</text>
<text x="81.4" y="134.4" transform="rotate(-90 81.4 134.4)">50</text>
<text x="37.4" y="141.1">DC 0.8 AC 1 180 sin(0 0.005 2400MEG 0 0 180)</text>
<text x="65.7" y="139.3">VGS2</text>
<text x="80.4" y="140.5" transform="rotate(-90 80.4 140.5)">R9</text>
<text x="82.5" y="141.6" transform="rotate(-90 82.5 141.6)">m=1</text>
<text x="109.4" y="140.3" transform="rotate(-90 109.4 140.3)">L6</text>
<text x="111.6" y="140.3" transform="rotate(-90 111.6 140.3)">1n</text>
<text x="113.7" y="141.6" transform="rotate(-90 113.7 141.6)">m=1</text>
<text x="120.1" y="142.1">C8</text>
<text x="120.1" y="143.9">2p</text>
<text x="120.1" y="145.7">m=1</text>
<text x="159.7" y="149.2">m=1</text>
<text x="161" y="145">L5</text>
<text x="161" y="147.1">1n</text>
<text x="207.9" y="149.2">m=1</text>
<text x="209.2" y="145">L2</text>
<text x="209.2" y="147.1">1n</text>
<text x="144.1" y="166.2">m=1</text>
<text x="145.1" y="164.1">R5</text>
<text x="151.3" y="165.2">185</text>
<text x="192.4" y="166.2">Vmeas</text>
<text x="138.8" y="177.3">nfet_01v8_lvt</text>
<text x="151.3" y="176">M6</text>
<text x="186.1" y="176">M3</text>
<text x="191.7" y="177.3">nfet_01v8_lvt</text>
</g>
<g font-size="1.5" fill="#660">
<text x="166.2" y="85.6">1</text>
<text x="214.4" y="85.6">1</text>
<text x="134.1" y="91.4">1</text>
<text x="145.5" y="91.4">1</text>
<text x="158.4" y="91.4">1 m=1</text>
<text x="166.2" y="92">2</text>
<text x="214.4" y="92">2</text>
<text x="223.6" y="91.4">1</text>
<text x="232" y="91.4">1</text>
<text x="241.9" y="91.4">1</text>
<text x="134.1" y="97.5">2</text>
<text x="145.5" y="97.5">2</text>
<text x="158.4" y="97.5">2</text>
<text x="162.5" y="98.5">1</text>
<text x="210.7" y="98.5">1</text>
<text x="223.6" y="97.5">2</text>
<text x="232" y="97.5">2</text>
<text x="241.9" y="97.5">2</text>
<text x="162.5" y="104.6">2</text>
<text x="178.8" y="107">1</text>
<text x="202.3" y="107">1</text>
<text x="210.7" y="104.6">2</text>
<text x="166.3" y="113.8">nf=1</text>
<text x="178.8" y="113.1">2</text>
<text x="202.3" y="113.1">2</text>
<text x="208.4" y="113.8">nf=1</text>
<text x="108.2" y="116.6" transform="rotate(-90 108.2 116.6)">1</text>
<text x="114.6" y="116.6" transform="rotate(-90 114.6 116.6)">2</text>
<text x="166.3" y="115.6">1 x 45 / 0.15</text>
<text x="203.1" y="115.6">1 x 45 / 0.15</text>
<text x="78.6" y="120.3" transform="rotate(-90 78.6 120.3)">1</text>
<text x="84.6" y="120.3" transform="rotate(-90 84.6 120.3)">2</text>
<text x="116.4" y="122.6">1</text>
<text x="116.4" y="128.7">2</text>
<text x="154.9" y="128.3">1 x 45 / 0.15</text>
<text x="160.2" y="126.5">nf=1</text>
<text x="214.6" y="128.3">1 x 45 / 0.15</text>
<text x="214.6" y="126.5">nf=1</text>
<text x="108.2" y="135.1" transform="rotate(-90 108.2 135.1)">1</text>
<text x="114.6" y="135.1" transform="rotate(-90 114.6 135.1)">2</text>
<text x="78.6" y="138.7" transform="rotate(-90 78.6 138.7)">1</text>
<text x="84.6" y="138.7" transform="rotate(-90 84.6 138.7)">2</text>
<text x="116.4" y="141.1">1</text>
<text x="166.2" y="143.7">1</text>
<text x="214.4" y="143.7">1</text>
<text x="116.4" y="147.1">2</text>
<text x="166.2" y="150.1">2</text>
<text x="214.4" y="150.1">2</text>
<text x="146.9" y="162.3">1</text>
<text x="146.9" y="168.4">2</text>
<text x="139.3" y="182.2">1 x 20 / 0.15</text>
<text x="144.6" y="180.4">nf=1</text>
<text x="191.9" y="182.2">1 x 20 / 0.15</text>
<text x="191.9" y="180.4">nf=1</text>
</g>
<g font-size="1.5" fill="#0044ed">
<text x="114.8" y="107.2">GND</text>
<text x="168.7" y="115.7">GND</text>
<text x="181.4" y="115.7">GND</text>
<text x="197.2" y="115.7">GND</text>
<text x="207.1" y="114.3">GND</text>
<text x="73.6" y="131.3">GND</text>
<text x="119" y="131.3">GND</text>
<text x="157.5" y="127.1">GND</text>
<text x="216.9" y="127.1">GND</text>
<text x="73.6" y="149.8">GND</text>
<text x="119" y="149.8">GND</text>
<text x="150.2" y="190.9">GND</text>
<text x="191.3" y="190.9">GND</text>
</g>
<g font-size="1.5" fill="#a92222">
<text x="149.1" y="103.8">?</text>
<text x="167" y="107.5" transform="rotate(-90 167 107.5)">?</text>
<text x="215.2" y="107.5" transform="rotate(-90 215.2 107.5)">?</text>
<text x="235.6" y="103.8">?</text>
<text x="158.3" y="116.9">Id_xm1=</text>
<text x="162.9" y="118.6">?</text>
<text x="166.1" y="119.4">?</text>
<text x="206.5" y="116.9">Id_xm1=</text>
<text x="211.1" y="118.6">?</text>
<text x="214.4" y="119.4">?</text>
<text x="191.7" y="161.9">?</text>
<text x="191.7" y="169.3">7.9709e-04</text>
</g>
<g font-size="1.1" fill="#fe0000">
<text x="159.6" y="111.9">G</text>
<text x="164.8" y="111.9">B</text>
<text x="165.1" y="109.5">D</text>
<text x="211.8" y="109.5">D</text>
<text x="212.2" y="111.9">B</text>
<text x="217.2" y="111.9">G</text>
<text x="165.1" y="115.8">S</text>
<text x="211.9" y="115.8">S</text>
<text x="163.6" y="122.3">D</text>
<text x="164" y="124.6">B</text>
<text x="169" y="124.6">G</text>
<text x="207.8" y="124.6">G</text>
<text x="213" y="124.6">B</text>
<text x="213.3" y="122.3">D</text>
<text x="163.6" y="128.5">S</text>
<text x="213.3" y="128.5">S</text>
<text x="148" y="176.2">D</text>
<text x="148.4" y="178.5">B</text>
<text x="153.4" y="178.5">G</text>
<text x="185.1" y="178.5">G</text>
<text x="190.3" y="178.5">B</text>
<text x="190.6" y="176.2">D</text>
<text x="148" y="182.4">S</text>
<text x="190.6" y="182.4">S</text>
</g>
<g font-size="1.1" fill="#a92222">
<text x="166.5" y="112.2">gm=?</text>
<text x="166.5" y="109">id=?</text>
<text x="208" y="112.2">gm=?</text>
<text x="208.7" y="109">id=?</text>
<text x="159.8" y="125">gm=?</text>
<text x="160.5" y="121.8">id=?</text>
<text x="214.7" y="125">gm=?</text>
<text x="214.7" y="121.8">id=?</text>
<text x="144.2" y="178.9">gm=?</text>
<text x="144.9" y="175.7">id=?</text>
<text x="192.1" y="178.9">gm=?</text>
<text x="192.1" y="175.7">id=?</text>
</g>
<g font-size="1.1" fill="#229800">
<text x="160.6" y="115.8">LVT</text>
<text x="215.1" y="115.8">LVT</text>
<text x="166.9" y="128.5">LVT</text>
<text x="208.8" y="128.5">LVT</text>
<text x="151.3" y="182.4">LVT</text>
<text x="186.1" y="182.4">LVT</text>
</g>
</svg>
